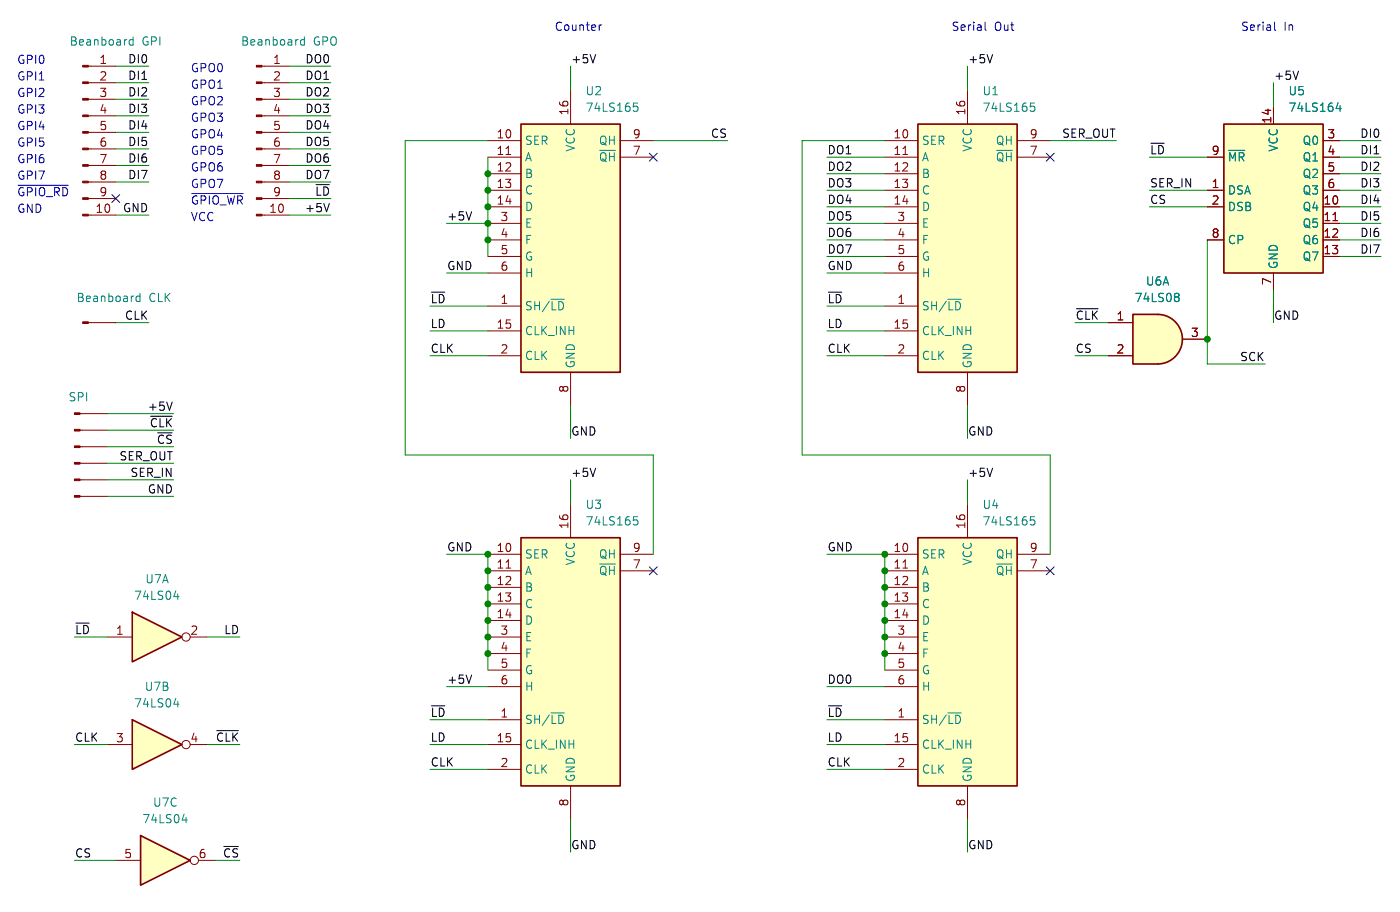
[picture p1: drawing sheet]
<svg xmlns="http://www.w3.org/2000/svg" width="215mm" height="140mm" viewBox="0 0 215 140" stroke-linecap="round" stroke-linejoin="round" font-family="sans-serif">
<path d="M0 0h215v140h-215z" fill="#fff" stroke="#fff" stroke-width=".15"/>
<g fill="#ffffc2" stroke="#ffffc2" stroke-width=".15">
<path d="M80 19.1h15.2v38.1h-15.2z"/>
<path d="M80 82.6h15.2v38.1h-15.2z"/>
<path d="M177.8 48.3a3.8 3.8 0 0 1 3.8 3.8 3.8 3.8 0 0 1-3.8 3.8z"/>
</g>
<path d="M80 19.1h15.2v38.1h-15.2zM80 82.6h15.2v38.1h-15.2z" fill="none" stroke="#840000" stroke-width=".25"/>
<g fill="none" stroke="#840000" stroke-width=".15">
<path d="M13.6 17.8h4.2M13.6 15.2h4.2M13.6 12.7h4.2M13.6 10.2h4.2M87.6 14v5.1M13.6 33h4.2M13.6 30.5h4.2M13.6 27.9h4.2M13.6 25.4h4.2M13.6 22.9h4.2M13.6 20.3h4.2M74.9 21.6h5.1"/>
<path d="M74.9 24.1h5.1M74.9 26.7h5.1M74.9 29.2h5.1M74.9 31.8h5.1M74.9 34.3h5.1M74.9 36.8h5.1M74.9 39.4h5.1M77.7 23.7h.7M95.2 21.6h5.1M95.2 24.1h5.1M74.9 47h5.1M74.9 50.8h5.1"/>
<path d="M74.9 54.6h5.1M74.9 41.9h5.1M87.6 57.2v5M12.3 76.2h4.2M12.3 73.7h4.2M12.3 71.1h4.2M12.3 68.6h4.2M12.3 66h4.2M12.3 63.5h4.2M87.6 77.5v5.1M74.9 85.1h5.1M74.9 87.6h5.1"/>
<path d="M74.9 90.2h5.1M74.9 92.7h5.1M74.9 95.3h5.1M74.9 97.8h5.1M77.7 87.2h.7M95.2 85.1h5.1M95.2 87.6h5.1M74.9 110.5h5.1M74.9 114.3h5.1M74.9 118.1h5.1M74.9 100.3h5.1M74.9 102.9h5.1"/>
<path d="M74.9 105.4h5.1M87.6 120.7v5"/>
</g>
<path d="M20.4 5.7v1.2M20.4 6.1h-.3l-.3 .2v.4l.2 .2h.4M97.3 15.8h.6M97.4 16.3h.3l.3 .2-.1 .5-.5 .1M97.3 79.3h.6M97.4 79.8h.3l.3 .2-.1 .5-.5 .1" fill="none" stroke="#008484" stroke-width=".15"/>
<g fill="#840000" stroke="#840000" stroke-width=".15">
<path d="M12.7 32.9h.9v.2h-.9z"/>
<path d="M12.7 30.4h.9v.2h-.9z"/>
<path d="M12.7 27.8h.9v.3h-.9z"/>
<path d="M12.7 25.3h.9v.2h-.9z"/>
<path d="M12.7 22.7h.9v.3h-.9z"/>
<path d="M12.7 20.2h.9v.2h-.9z"/>
<path d="M12.7 17.7h.9v.2h-.9z"/>
<path d="M12.7 15.1h.9v.3h-.9z"/>
<path d="M12.7 12.6h.9v.2h-.9z"/>
<path d="M12.7 10h.9v.3h-.9z"/>
<path d="M11.4 76.1h.9v.2h-.9z"/>
<path d="M11.4 73.5h.9v.3h-.9z"/>
<path d="M11.4 71h.9v.2h-.9z"/>
<path d="M11.4 68.5h.9v.2h-.9z"/>
<path d="M11.4 65.9h.9v.3h-.9z"/>
<path d="M11.4 63.4h.9v.2h-.9z"/>
</g>
<path d="M174 48.3h3.8v7.6h-3.8z" fill="#ffffc2"/>
<path d="M141 19.1h15.2v38.1h-15.2zM188 19.1h15.2v22.8h-15.2zM174 48.3h3.8a3.8 3.8 0 0 1 3.8 3.8 3.8 3.8 0 0 1-3.8 3.8h-3.8zM141 82.6h15.2v38.1h-15.2z" fill="none" stroke="#840000" stroke-width=".25"/>
<g fill="none" stroke="#840000" stroke-width=".15">
<path d="M40.2 17.8h4.2M40.2 15.2h4.2M40.2 12.7h4.2M40.2 10.2h4.2M148.6 14v5.1M195.6 16.5v2.6M40.2 33h4.2M40.2 30.5h4.2M40.2 27.9h4.2M40.2 25.4h4.2M40.2 22.9h4.2M40.2 20.3h4.2"/>
<path d="M135.9 29.2h5.1M135.9 31.8h5.1M135.9 34.3h5.1M135.9 36.8h5.1M135.9 39.4h5.1M135.9 21.6h5.1M135.9 24.1h5.1M135.9 26.7h5.1M138.7 23.7h.7M156.2 21.6h5.1M156.2 24.1h5.1M185.4 29.2h2.6"/>
<path d="M185.4 31.8h2.6M185.4 36.8h2.6M185.4 24.1h2.6M203.2 29.2h2.5M203.2 31.8h2.5M203.2 34.3h2.5M203.2 36.8h2.5M203.2 39.4h2.5M203.2 21.6h2.5M203.2 24.1h2.5M203.2 26.7h2.5M204.7 33.9h.7"/>
<path d="M13.6 49.5h4.2M135.9 54.6h5.1M135.9 47h5.1M135.9 50.8h5.1M135.9 41.9h5.1M148.6 57.2v5M170.2 49.5h3.8M170.2 54.6h3.8M181.6 52.1h3.8M195.6 41.9v2.6M148.6 77.5v5.1M135.9 85.1h5.1"/>
<path d="M135.9 87.6h5.1M135.9 90.2h5.1M135.9 92.7h5.1M135.9 95.3h5.1M135.9 97.8h5.1M138.7 87.2h.7M156.2 85.1h5.1M156.2 87.6h5.1M135.9 110.5h5.1M135.9 114.3h5.1M135.9 118.1h5.1M135.9 100.3h5.1"/>
<path d="M135.9 102.9h5.1M135.9 105.4h5.1M148.6 120.7v5"/>
</g>
<g fill="none" stroke="#008484" stroke-width=".15">
<path d="M46.7 5.7v1.2M46.7 6.1h-.3l-.3 .2v.4l.2 .2h.4M158.3 15.8h.6M158.4 16.3h.3l.2 .2-.1 .5-.4 .1M205.5 15.8l-.3 .9h.8M205.8 16.2v.9M188.7 23.1h2.5M21.5 45.5h-.4l-.2 .2v.4l.1 .1h.5M21.5 45v1.3M180.6 45h.2l.3 .3-.3 .3M180.6 45.6h.2M180.8 45.6l.3 .2v.3l-.1 .1-.4 .1"/>
<path d="M158.3 79.3h.6M158.4 79.8h.3l.2 .2-.1 .5-.4 .1"/>
</g>
<g fill="#ffffc2" stroke="#ffffc2" stroke-width=".15">
<path d="M188 19.1h15.2v22.8h-15.2z"/>
<path d="M141 82.6h15.2v38.1h-15.2z"/>
<path d="M141 19.1h15.2v38.1h-15.2z"/>
</g>
<g fill="#840000" stroke="#840000" stroke-width=".15">
<path d="M12.7 49.4h.9v.3h-.9z"/>
<path d="M39.4 32.9h.8v.2h-.8z"/>
<path d="M39.4 27.8h.8v.3h-.8z"/>
<path d="M39.4 25.3h.8v.2h-.8z"/>
<path d="M39.4 22.7h.8v.3h-.8z"/>
<path d="M39.4 20.2h.8v.2h-.8z"/>
<path d="M39.4 17.7h.8v.2h-.8z"/>
<path d="M39.4 15.1h.8v.3h-.8z"/>
<path d="M39.4 12.6h.8v.2h-.8z"/>
<path d="M39.4 10h.8v.3h-.8z"/>
</g>
<path d="M20.3 110.5l7.6 3.8-7.6 3.8z" fill="#ffffc2"/>
<path d="M20.3 110.5l7.6 3.8-7.6 3.8z" fill="none" stroke="#840000" stroke-width=".25"/>
<g fill="none" stroke="#840000" stroke-width=".15">
<path d="M16.5 114.3h3.8M29.2 114.3h2.5"/>
<circle cx="28.6" cy="114.3" r=".63"/>
</g>
<path d="M26.7 108.1h.8M27.3 107.7v.8" fill="none" stroke="#008484" stroke-width=".15"/>
<path d="M20.3 94l7.6 3.8-7.6 3.8z" fill="#ffffc2"/>
<path d="M20.3 94l7.6 3.8-7.6 3.8z" fill="none" stroke="#840000" stroke-width=".25"/>
<g fill="none" stroke="#840000" stroke-width=".15">
<path d="M16.5 97.8h3.8M29.2 97.8h2.5"/>
<circle cx="28.6" cy="97.8" r=".63"/>
</g>
<path d="M26.7 91.6h.8M27.3 91.2v.8" fill="none" stroke="#008484" stroke-width=".15"/>
<path d="M21.6 128.3l7.6 3.8-7.6 3.8z" fill="#ffffc2"/>
<path d="M21.6 128.3l7.6 3.8-7.6 3.8z" fill="none" stroke="#840000" stroke-width=".25"/>
<g fill="none" stroke="#840000" stroke-width=".15">
<path d="M195.6 16.5v2.6M185.4 29.2h2.6M185.4 31.8h2.6M185.4 36.8h2.6M185.4 24.1h2.6M203.2 29.2h2.5M203.2 31.8h2.5M203.2 34.3h2.5M203.2 36.8h2.5M203.2 39.4h2.5M203.2 21.6h2.5M203.2 24.1h2.5"/>
<path d="M203.2 26.7h2.5M204.7 33.9h.7M170.2 49.5h3.8M170.2 54.6h3.8M181.6 52.1h3.8M195.6 41.9v2.6M17.8 132.1h3.8M30.5 132.1h2.5"/>
<circle cx="29.8" cy="132.1" r=".63"/>
</g>
<path d="M205.5 15.8l-.3 .9h.8M205.8 16.2v.9M188.7 23.1h2.5M180.6 45h.2l.3 .3-.3 .3M180.6 45.6h.2M180.8 45.6l.3 .2v.3l-.1 .1-.4 .1M28 125.9h.8M28.6 125.5v.8" fill="none" stroke="#008484" stroke-width=".15"/>
<path d="M91.5 8.4l-.4 1.2M152.4 8.4l-.4 1.2M199.4 10.9l-.4 1.3M50.6 31.2l-.4 1.3M72.4 32.5l-.4 1.3M165.3 47.4h3.3M23.1 63.9h3.3M26.4 61.7l-.4 1.3M91.5 71.9l-.4 1.2M152.4 71.9l-.4 1.2M33.3 112.2h3.3M72.4 103.6l-.4 1.3" fill="none" stroke="#000" stroke-width=".15"/>
<path d="M92 3.8v.9M92.4 3.8l-.3 .1-.1 .2M151.3 3.4v1.1l.2 .2M195.7 3.4v1.1l.2 .2M2.8 28.4h7.7M29.4 29.7h7.9" fill="none" stroke="#0000c2" stroke-width=".15"/>
<g fill="none" stroke="#008400" stroke-width=".15">
<path d="M17.8 17.8h5.1M17.8 12.7h5.1M17.8 15.2h5.1M17.8 10.2h5.1M44.4 17.8h6.4M44.4 12.7h6.4M44.4 15.2h6.4M44.4 10.2h6.4M87.6 10.2v3.8M148.6 10.2v3.8M195.6 12.7v3.8M17.8 25.4h5.1"/>
<path d="M17.8 27.9h5.1M17.8 22.9h5.1M17.8 33h5.1M17.8 20.3h5.1M44.4 25.4h6.4M44.4 27.9h6.4M44.4 22.9h6.4M44.4 33h6.4M44.4 30.5h6.4M44.4 20.3h6.4M68.6 34.3h6.3M74.9 24.1v15.3"/>
<path d="M74.9 21.6h-12.7v48.3h38.1v15.2M100.3 21.6h11.5M127 39.4h8.9M127 26.7h8.9M127 29.2h8.9M127 34.3h8.9M127 31.8h8.9M127 24.1h8.9M127 36.8h8.9M135.9 21.6h-12.7v48.3h38.1v15.2M161.3 21.6h10.1M176.5 29.2h8.9"/>
<path d="M176.5 31.8h8.9M176.5 24.1h8.9M185.4 36.8v19.1h8.9M205.7 39.4h6.4M205.7 26.7h6.4M205.7 29.2h6.4M205.7 34.3h6.4M205.7 31.8h6.4M205.7 21.6h6.4M205.7 24.1h6.4M205.7 36.8h6.4M17.8 49.5h5.1"/>
<path d="M66 47h8.9M66 54.6h8.9M66 50.8h8.9M68.6 41.9h6.3M127 47h8.9M127 54.6h8.9M127 50.8h8.9M127 41.9h8.9M165.1 54.6h5.1M165.1 49.5h5.1M195.6 44.5v5M16.5 66h10.2"/>
<path d="M16.5 68.6h10.2M16.5 63.5h10.2M16.5 71.1h10.2M16.5 73.7h10.2M16.5 76.2h10.2M87.6 62.2v5.1M87.6 73.7v3.8M148.6 62.2v5.1M148.6 73.7v3.8M11.4 97.8h5.1M31.7 97.8h5.1M68.6 85.1h6.3v17.8"/>
<path d="M127 85.1h8.9v17.8M11.4 114.3h5.1M31.7 114.3h5.1M66 114.3h8.9M66 118.1h8.9M66 110.5h8.9M68.6 105.4h6.3M127 114.3h8.9M127 105.4h8.9M127 118.1h8.9M127 110.5h8.9M11.4 132.1h6.4"/>
<path d="M33 132.1h3.8M87.6 125.7v5.1M148.6 125.7v5.1"/>
</g>
<path d="M17.2 29.9l1.2 1.2M18.4 29.9l-1.2 1.2M99.7 23.5l1.2 1.2M100.9 23.5l-1.2 1.2M160.7 23.5l1.2 1.2M161.9 23.5l-1.2 1.2M99.7 87l1.2 1.2M100.9 87l-1.2 1.2M160.7 87l1.2 1.2M161.9 87l-1.2 1.2" fill="none" stroke="#000084" stroke-width=".15"/>
<g fill="#008400" stroke="#008400" stroke-width=".15">
<circle cx="135.9" cy="92.7" r=".46"/>
<circle cx="135.9" cy="95.3" r=".46"/>
<circle cx="74.9" cy="34.3" r=".46"/>
<circle cx="135.9" cy="97.8" r=".46"/>
<circle cx="135.9" cy="100.3" r=".46"/>
<circle cx="135.9" cy="85.1" r=".46"/>
<circle cx="135.9" cy="90.2" r=".46"/>
<circle cx="135.9" cy="87.6" r=".46"/>
<circle cx="74.9" cy="95.3" r=".46"/>
<circle cx="74.9" cy="92.7" r=".46"/>
<circle cx="74.9" cy="85.1" r=".46"/>
<circle cx="74.9" cy="97.8" r=".46"/>
<circle cx="74.9" cy="100.3" r=".46"/>
<circle cx="74.9" cy="90.2" r=".46"/>
<circle cx="74.9" cy="87.6" r=".46"/>
<circle cx="185.4" cy="52.1" r=".46"/>
<circle cx="74.9" cy="26.7" r=".46"/>
<circle cx="74.9" cy="29.2" r=".46"/>
<circle cx="74.9" cy="31.8" r=".46"/>
<circle cx="74.9" cy="36.8" r=".46"/>
</g>
<g font-size="1.8" fill="#0000c2">
<text x="85.1" y="4.8">Counter</text>
<text x="146" y="4.8">Serial</text>
<text x="152.7" y="4.8">Out</text>
<text x="190.5" y="4.8">Serial</text>
<text x="197.2" y="4.8">In</text>
<text x="2.5" y="9.9">GPI0</text>
<text x="29.2" y="11.2">GPO0</text>
<text x="2.5" y="12.5">GPI1</text>
<text x="2.5" y="15">GPI2</text>
<text x="2.5" y="17.5">GPI3</text>
<text x="29.2" y="16.3">GPO2</text>
<text x="29.2" y="13.7">GPO1</text>
<text x="2.5" y="22.6">GPI5</text>
<text x="2.5" y="20.1">GPI4</text>
<text x="29.2" y="21.3">GPO4</text>
<text x="29.2" y="18.8">GPO3</text>
<text x="29.2" y="23.9">GPO5</text>
<text x="2.5" y="25.2">GPI6</text>
<text x="2.5" y="27.7">GPI7</text>
<text x="29.2" y="26.4">GPO6</text>
<text x="29.2" y="29">GPO7</text>
<text x="2.5" y="30.2">~{GPIO_RD}</text>
<text x="2.5" y="32.8">GND</text>
<text x="29.2" y="31.5">~{GPIO_WR}</text>
<text x="29.2" y="34">VCC</text>
</g>
<g font-size="1.8" fill="#008484">
<text x="10.6" y="7.2">Beanboard</text>
<text x="21.8" y="7.2">GPI</text>
<text x="36.9" y="7.2">Beanboard</text>
<text x="48.1" y="7.2">GPO</text>
<text x="89.8" y="14.8">U2</text>
<text x="89.8" y="17.4">74LS165</text>
<text x="150.8" y="14.8">U1</text>
<text x="150.8" y="17.4">74LS165</text>
<text x="197.8" y="14.8">U5</text>
<text x="197.8" y="17.4">74LS164</text>
<text x="80.5" y="22.5">SER</text>
<text x="88.5" y="23.4" transform="rotate(-90 88.5 23.4)">VCC</text>
<text x="91.9" y="22.5">QH</text>
<text x="141.5" y="22.5">SER</text>
<text x="149.5" y="23.4" transform="rotate(-90 149.5 23.4)">VCC</text>
<text x="152.8" y="22.5">QH</text>
<text x="196.4" y="23.4" transform="rotate(-90 196.4 23.4)">VCC</text>
<text x="199.9" y="22.5">Q0</text>
<text x="80.5" y="25">A</text>
<text x="80.5" y="27.5">B</text>
<text x="91.9" y="25">~{QH}</text>
<text x="141.5" y="25">A</text>
<text x="141.5" y="27.5">B</text>
<text x="152.8" y="25">~{QH}</text>
<text x="188.5" y="25">~{MR}</text>
<text x="199.9" y="25">Q1</text>
<text x="199.9" y="27.5">Q2</text>
<text x="80.5" y="30.1">C</text>
<text x="80.5" y="32.6">D</text>
<text x="80.5" y="35.2">E</text>
<text x="141.5" y="30.1">C</text>
<text x="141.5" y="32.6">D</text>
<text x="141.5" y="35.2">E</text>
<text x="188.5" y="30.1">DSA</text>
<text x="188.5" y="32.6">DSB</text>
<text x="199.9" y="32.6">Q4</text>
<text x="199.9" y="35.2">Q5</text>
<text x="199.9" y="30.1">Q3</text>
<text x="80.5" y="37.7">F</text>
<text x="80.5" y="40.2">G</text>
<text x="141.5" y="37.7">F</text>
<text x="141.5" y="40.2">G</text>
<text x="188.5" y="37.7">CP</text>
<text x="196.4" y="41.4" transform="rotate(-90 196.4 41.4)">GND</text>
<text x="199.9" y="37.7">Q6</text>
<text x="199.9" y="40.2">Q7</text>
<text x="11.7" y="46.6">Beanboard</text>
<text x="22.9" y="46.6">CLK</text>
<text x="80.5" y="47.9">SH/~{LD}</text>
<text x="80.5" y="42.8">H</text>
<text x="141.5" y="47.9">SH/~{LD}</text>
<text x="141.5" y="42.8">H</text>
<text x="174.2" y="46.6">74LS08</text>
<text x="175.9" y="44">U6A</text>
<text x="80.5" y="51.7">CLK_INH</text>
<text x="141.5" y="51.7">CLK_INH</text>
<text x="80.5" y="55.5">CLK</text>
<text x="88.5" y="56.6" transform="rotate(-90 88.5 56.6)">GND</text>
<text x="141.5" y="55.5">CLK</text>
<text x="149.5" y="56.6" transform="rotate(-90 149.5 56.6)">GND</text>
<text x="10.4" y="61.8">SPI</text>
<text x="89.8" y="78.3">U3</text>
<text x="89.8" y="80.9">74LS165</text>
<text x="150.8" y="78.3">U4</text>
<text x="150.8" y="80.9">74LS165</text>
<text x="22.2" y="89.8">U7A</text>
<text x="80.5" y="86">SER</text>
<text x="80.5" y="88.5">A</text>
<text x="88.5" y="86.9" transform="rotate(-90 88.5 86.9)">VCC</text>
<text x="91.9" y="88.5">~{QH}</text>
<text x="91.9" y="86">QH</text>
<text x="141.5" y="86">SER</text>
<text x="141.5" y="88.5">A</text>
<text x="149.5" y="86.9" transform="rotate(-90 149.5 86.9)">VCC</text>
<text x="152.8" y="88.5">~{QH}</text>
<text x="152.8" y="86">QH</text>
<text x="20.5" y="92.3">74LS04</text>
<text x="80.5" y="91">B</text>
<text x="80.5" y="93.6">C</text>
<text x="141.5" y="91">B</text>
<text x="141.5" y="93.6">C</text>
<text x="80.5" y="96.1">D</text>
<text x="80.5" y="98.7">E</text>
<text x="80.5" y="101.2">F</text>
<text x="141.5" y="96.1">D</text>
<text x="141.5" y="98.7">E</text>
<text x="141.5" y="101.2">F</text>
<text x="22.1" y="106.3">U7B</text>
<text x="80.5" y="103.7">G</text>
<text x="80.5" y="106.3">H</text>
<text x="141.5" y="103.7">G</text>
<text x="141.5" y="106.3">H</text>
<text x="20.5" y="108.8">74LS04</text>
<text x="80.5" y="111.4">SH/~{LD}</text>
<text x="141.5" y="111.4">SH/~{LD}</text>
<text x="80.5" y="115.2">CLK_INH</text>
<text x="80.5" y="119">CLK</text>
<text x="141.5" y="115.2">CLK_INH</text>
<text x="141.5" y="119">CLK</text>
<text x="23.4" y="124.1">U7C</text>
<text x="88.5" y="120.1" transform="rotate(-90 88.5 120.1)">GND</text>
<text x="149.5" y="120.1" transform="rotate(-90 149.5 120.1)">GND</text>
<text x="21.8" y="126.6">74LS04</text>
</g>
<g font-size="1.8" fill="#840000">
<text x="15.2" y="9.9">1</text>
<text x="41.8" y="9.9">1</text>
<text x="15.2" y="12.4">2</text>
<text x="15.2" y="15">3</text>
<text x="15.2" y="17.5">4</text>
<text x="41.8" y="12.4">2</text>
<text x="41.8" y="15">3</text>
<text x="41.8" y="17.5">4</text>
<text x="87.4" y="17.8" transform="rotate(-90 87.4 17.8)">16</text>
<text x="148.3" y="17.8" transform="rotate(-90 148.3 17.8)">16</text>
<text x="15.2" y="20.1">5</text>
<text x="15.2" y="22.6">6</text>
<text x="41.8" y="20.1">5</text>
<text x="41.8" y="22.6">6</text>
<text x="76.2" y="21.3">10</text>
<text x="76.2" y="23.9">11</text>
<text x="97.1" y="23.9">7</text>
<text x="97.1" y="21.3">9</text>
<text x="137.1" y="21.3">10</text>
<text x="137.1" y="23.9">11</text>
<text x="158" y="23.9">7</text>
<text x="158" y="21.3">9</text>
<text x="186" y="23.9">9</text>
<text x="195.3" y="19.1" transform="rotate(-90 195.3 19.1)">14</text>
<text x="203.8" y="21.3">3</text>
<text x="203.8" y="23.9">4</text>
<text x="15.2" y="25.1">7</text>
<text x="15.2" y="27.7">8</text>
<text x="41.8" y="25.1">7</text>
<text x="41.8" y="27.7">8</text>
<text x="76.2" y="26.4">12</text>
<text x="76.2" y="29">13</text>
<text x="137.1" y="26.4">12</text>
<text x="137.1" y="29">13</text>
<text x="186" y="29">1</text>
<text x="203.8" y="26.4">5</text>
<text x="203.8" y="29">6</text>
<text x="14.6" y="32.8">10</text>
<text x="15.2" y="30.2">9</text>
<text x="41.2" y="32.8">10</text>
<text x="41.8" y="30.2">9</text>
<text x="76.2" y="31.5">14</text>
<text x="76.8" y="34">3</text>
<text x="137.1" y="31.5">14</text>
<text x="137.7" y="34">3</text>
<text x="186" y="31.5">2</text>
<text x="203.2" y="31.5">10</text>
<text x="203.2" y="34">11</text>
<text x="76.8" y="36.6">4</text>
<text x="76.8" y="39.1">5</text>
<text x="76.8" y="41.7">6</text>
<text x="137.7" y="36.6">4</text>
<text x="137.7" y="39.1">5</text>
<text x="137.7" y="41.7">6</text>
<text x="186" y="36.6">8</text>
<text x="203.2" y="36.6">12</text>
<text x="203.2" y="39.1">13</text>
<text x="76.8" y="46.7">1</text>
<text x="137.7" y="46.7">1</text>
<text x="195.3" y="43.9" transform="rotate(-90 195.3 43.9)">7</text>
<text x="76.2" y="50.5">15</text>
<text x="137.1" y="50.5">15</text>
<text x="171.4" y="49.3">1</text>
<text x="182.8" y="51.8">3</text>
<text x="76.8" y="54.4">2</text>
<text x="137.7" y="54.4">2</text>
<text x="171.4" y="54.4">2</text>
<text x="87.4" y="60.4" transform="rotate(-90 87.4 60.4)">8</text>
<text x="148.3" y="60.4" transform="rotate(-90 148.3 60.4)">8</text>
<text x="87.4" y="81.3" transform="rotate(-90 87.4 81.3)">16</text>
<text x="148.3" y="81.3" transform="rotate(-90 148.3 81.3)">16</text>
<text x="76.2" y="84.8">10</text>
<text x="76.2" y="87.4">11</text>
<text x="76.2" y="89.9">12</text>
<text x="97.1" y="87.4">7</text>
<text x="97.1" y="84.8">9</text>
<text x="137.1" y="84.8">10</text>
<text x="137.1" y="87.4">11</text>
<text x="137.1" y="89.9">12</text>
<text x="158" y="87.4">7</text>
<text x="158" y="84.8">9</text>
<text x="76.2" y="92.5">13</text>
<text x="76.2" y="95">14</text>
<text x="137.1" y="92.5">13</text>
<text x="137.1" y="95">14</text>
<text x="17.7" y="97.5">1</text>
<text x="29.1" y="97.5">2</text>
<text x="76.8" y="97.5">3</text>
<text x="76.8" y="100.1">4</text>
<text x="137.7" y="97.5">3</text>
<text x="137.7" y="100.1">4</text>
<text x="76.8" y="102.6">5</text>
<text x="76.8" y="105.2">6</text>
<text x="137.7" y="102.6">5</text>
<text x="137.7" y="105.2">6</text>
<text x="76.8" y="110.2">1</text>
<text x="137.7" y="110.2">1</text>
<text x="17.7" y="114">3</text>
<text x="29.1" y="114">4</text>
<text x="76.2" y="114">15</text>
<text x="76.8" y="117.9">2</text>
<text x="137.1" y="114">15</text>
<text x="137.7" y="117.9">2</text>
<text x="87.4" y="123.9" transform="rotate(-90 87.4 123.9)">8</text>
<text x="148.3" y="123.9" transform="rotate(-90 148.3 123.9)">8</text>
<text x="19" y="131.8">5</text>
<text x="30.4" y="131.8">6</text>
</g>
<g font-size="1.8">
<text x="19.6" y="9.8">DI0</text>
<text x="46.8" y="9.8">DO0</text>
<text x="87.6" y="9.8">+5V</text>
<text x="148.6" y="9.8">+5V</text>
<text x="19.6" y="17.4">DI3</text>
<text x="19.6" y="14.9">DI2</text>
<text x="19.6" y="12.4">DI1</text>
<text x="46.8" y="12.4">DO1</text>
<text x="46.8" y="14.9">DO2</text>
<text x="46.8" y="17.4">DO3</text>
<text x="195.6" y="12.4">+5V</text>
<text x="19.6" y="20">DI4</text>
<text x="19.6" y="22.5">DI5</text>
<text x="46.8" y="22.5">DO5</text>
<text x="46.8" y="20">DO4</text>
<text x="109.1" y="21.2">CS</text>
<text x="127" y="23.8">DO1</text>
<text x="163" y="21.2">SER_OUT</text>
<text x="176.5" y="23.8">~{LD}</text>
<text x="208.8" y="21.2">DI0</text>
<text x="208.8" y="23.8">DI1</text>
<text x="19.6" y="25.1">DI6</text>
<text x="19.6" y="27.6">DI7</text>
<text x="46.8" y="27.6">DO7</text>
<text x="46.8" y="25.1">DO6</text>
<text x="127" y="26.3">DO2</text>
<text x="127" y="28.9">DO3</text>
<text x="176.5" y="28.9">SER_IN</text>
<text x="208.8" y="28.9">DI3</text>
<text x="208.8" y="26.3">DI2</text>
<text x="18.8" y="32.7">GND</text>
<text x="46.7" y="32.7">+5V</text>
<text x="48.3" y="30.1">~{LD}</text>
<text x="68.6" y="33.9">+5V</text>
<text x="127" y="33.9">DO5</text>
<text x="127" y="31.4">DO4</text>
<text x="176.5" y="31.4">CS</text>
<text x="208.8" y="33.9">DI5</text>
<text x="208.8" y="31.4">DI4</text>
<text x="68.6" y="41.6">GND</text>
<text x="127" y="39">DO7</text>
<text x="127" y="36.5">DO6</text>
<text x="127" y="41.6">GND</text>
<text x="208.8" y="39">DI7</text>
<text x="208.8" y="36.5">DI6</text>
<text x="66" y="46.6">~{LD}</text>
<text x="127" y="46.6">~{LD}</text>
<text x="19.1" y="49.2">CLK</text>
<text x="66" y="50.5">LD</text>
<text x="127" y="50.5">LD</text>
<text x="165.1" y="49.2">~{CLK} 1</text>
<text x="195.6" y="49.2">GND</text>
<text x="66" y="54.3">CLK</text>
<text x="127" y="54.3">CLK</text>
<text x="165.1" y="54.3">CS</text>
<text x="190.4" y="55.5">SCK</text>
<text x="22.6" y="63.2">+5V</text>
<text x="22.9" y="65.7">~{CLK}</text>
<text x="18.2" y="70.8">SER_OUT</text>
<text x="24" y="68.2">~{CS}</text>
<text x="87.6" y="67">GND</text>
<text x="148.6" y="67">GND</text>
<text x="19.9" y="73.3">SER_IN</text>
<text x="22.6" y="75.9">GND</text>
<text x="87.6" y="73.3">+5V</text>
<text x="148.6" y="73.3">+5V</text>
<text x="68.6" y="84.7">GND</text>
<text x="127" y="84.7">GND</text>
<text x="11.4" y="97.4">~{LD}</text>
<text x="34.3" y="97.4">LD</text>
<text x="68.6" y="105.1">+5V</text>
<text x="127" y="105.1">DO0</text>
<text x="11.4" y="114">CLK</text>
<text x="33.1" y="114">~{CLK}</text>
<text x="66" y="114">LD</text>
<text x="66" y="110.1">~{LD}</text>
<text x="127" y="110.1">~{LD}</text>
<text x="127" y="114">LD</text>
<text x="66" y="117.8">CLK</text>
<text x="127" y="117.8">CLK</text>
<text x="11.4" y="131.7">CS</text>
<text x="34.1" y="131.7">~{CS}</text>
<text x="87.6" y="130.5">GND</text>
<text x="148.6" y="130.5">GND</text>
</g>
</svg>
